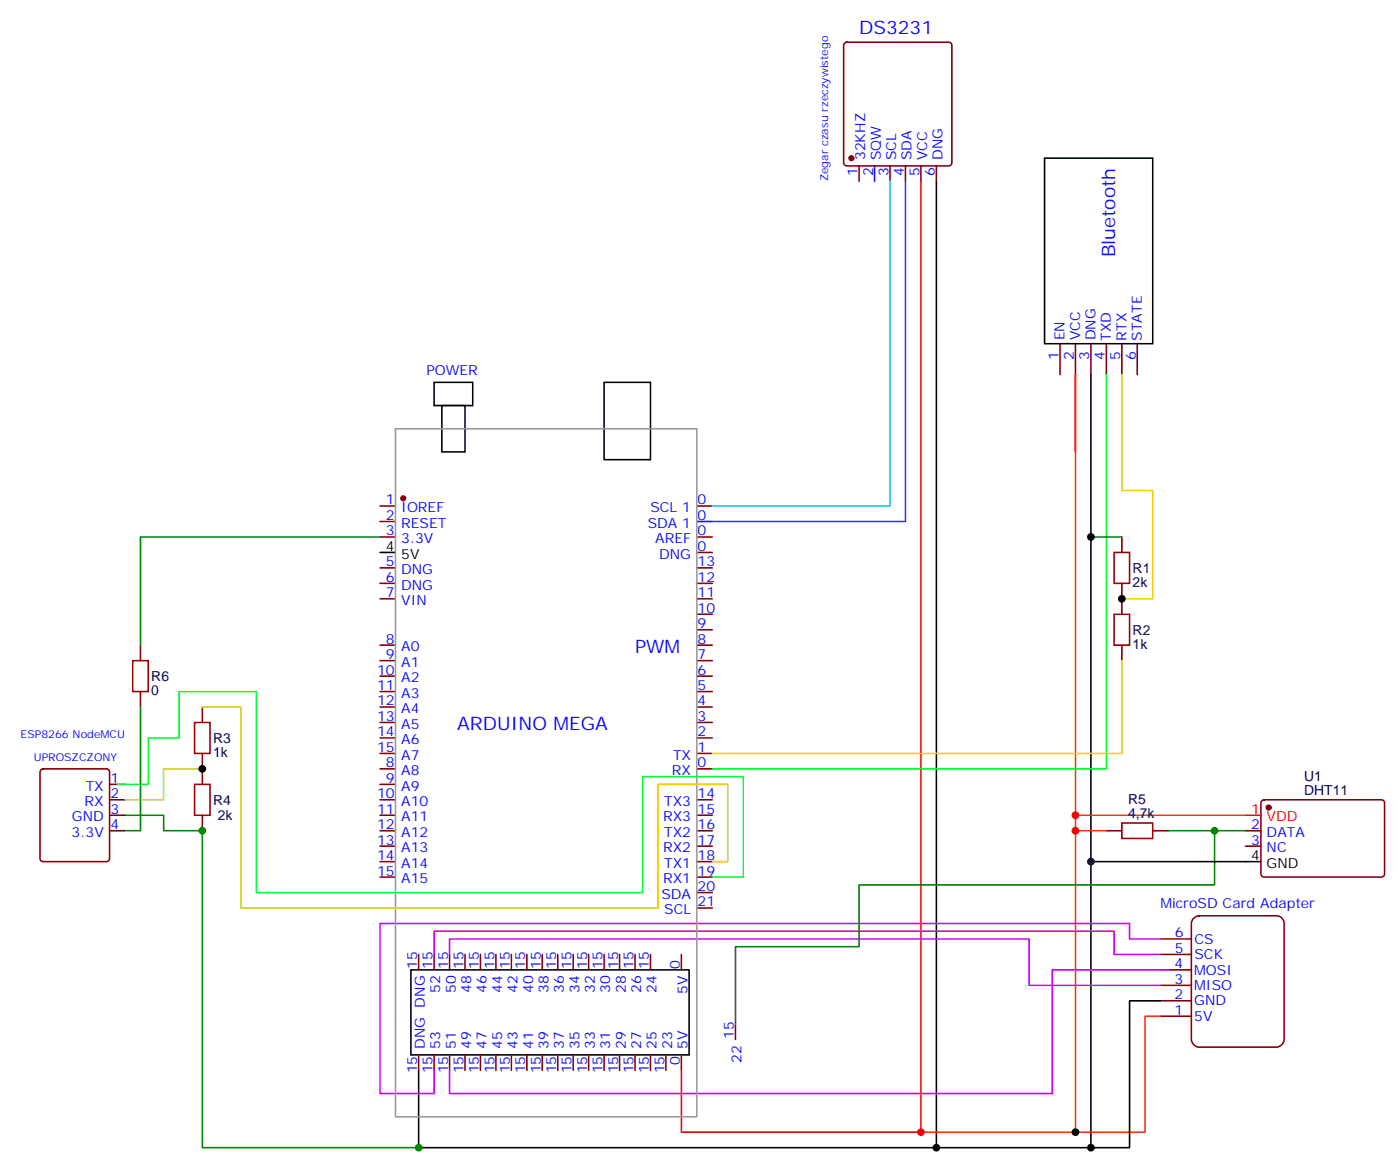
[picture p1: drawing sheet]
<svg xmlns="http://www.w3.org/2000/svg" width="320mm" height="266mm" viewBox="0 0 320 266" stroke-linecap="round" stroke-linejoin="round" font-family="sans-serif">
<g fill="none" stroke="#870000" stroke-width=".35">
<path d="M192.8 9.8l.5-.2h23.3a.71 .71 0 0 1 .7 .7v26.8a.76 .76 0 0 1-.7 .8h-23.3a.76 .76 0 0 1-.7-.8v-26.8zM196.1 37.9v3.5M203.2 37.9v3.5M206.7 37.9v3.5M210.2 37.9v3.5M213.7 37.9v3.5M242 78.4v7.1M245.5 78.4v7.1M249 78.4v7.1M252.6 78.4v7.1M256.1 78.4v7.1M259.6 78.4v7.1"/>
<path d="M86.7 115.5h3.6M86.7 119h3.6M159.1 115.5h3.5M86.7 122.5h3.6M86.7 129.6h3.6M86.7 133.1h3.6M86.7 136.6h3.6M159.1 122.5h3.5M159.1 126h3.5M159.1 129.6h3.5M159.1 133.1h3.5M159.1 136.6h3.5"/>
<path d="M256.1 122.5v3.5M256.1 133.1v7.1M32.1 147.2v3.5M32.1 157.8v3.5M86.7 147.2h3.6M86.7 150.7h3.6M86.7 154.3h3.6M86.7 157.8h3.6M159.1 140.2h3.5M159.1 143.7h3.5M159.1 147.2h3.5M159.1 150.7h3.5"/>
<path d="M159.1 154.3h3.5M159.1 157.8h3.5M256.1 147.2v3.5M9.4 175.6l.4-.2h14.5a.71 .71 0 0 1 .7 .7v19.8a.76 .76 0 0 1-.7 .7h-14.5a.76 .76 0 0 1-.7-.7v-19.8zM25 179h3.5M46.2 161.3v3.6M46.2 171.9v7.1M86.7 175.4h3.6M86.7 179h3.6M86.7 171.9h3.6M86.7 168.4h3.6M86.7 161.3h3.6"/>
<path d="M86.7 164.9h3.6M159.1 175.4h3.5M159.1 171.9h3.5M159.1 168.4h3.5M159.1 161.3h3.5M159.1 164.9h3.5M25 182.5h3.5M25 186h3.5M25 189.5h3.5M46.2 186v3.5M86.7 182.5h3.6M86.7 186h3.6"/>
<path d="M86.7 189.5h3.6M86.7 193.1h3.6M86.7 196.6h3.6M159.1 182.5h3.5M159.1 186h3.5M159.1 189.5h3.5M159.1 193.1h3.5M159.1 196.6h3.5M252.6 189.5h3.5M263.1 189.5h3.6M284.3 189.5h3.5M284.3 193.1h3.5"/>
<path d="M288.1 182.7l.4-.2h26.8a.71 .71 0 0 1 .8 .7v16.2a.76 .76 0 0 1-.8 .7h-26.8a.76 .76 0 0 1-.7-.7v-16.2zM86.7 200.1h3.6M95.6 217.8v3.5M99.1 217.8v3.5M102.6 217.8v3.5M106.2 217.8v3.5M109.7 217.8v3.5M113.2 217.8v3.5M116.7 217.8v3.5M120.3 217.8v3.5M123.8 217.8v3.5M127.3 217.8v3.5"/>
<path d="M130.8 217.8v3.5M134.4 217.8v3.5M137.9 217.8v3.5M141.4 217.8v3.5M145 217.8v3.5M148.5 217.8v3.5M155.5 217.8v3.5M159.1 200.1h3.5M159.1 203.7h3.5M159.1 207.2h3.5M264.9 214.2h7.1M264.9 217.8h7.1"/>
<path d="M272.5 209.5l1.2-.5h17.7a1.76 1.76 0 0 1 1.7 1.7v26.5a1.89 1.89 0 0 1-1.7 1.7h-17.7a1.89 1.89 0 0 1-1.7-1.7v-26.5v-.5zM167.9 233.6v3.6M264.9 221.3h7.1M264.9 224.8h7.1M264.9 228.4h7.1M264.9 231.9h7.1M95.6 240.7v3.5M99.1 240.7v3.5M102.6 240.7v3.5M106.2 240.7v3.5M109.7 240.7v3.5M113.2 240.7v3.5"/>
<path d="M116.7 240.7v3.5M120.3 240.7v3.5M123.8 240.7v3.5M127.3 240.7v3.5M130.8 240.7v3.5M134.4 240.7v3.5M137.9 240.7v3.5M141.4 240.7v3.5M145 240.7v3.5M148.5 240.7v3.5M152 240.7v3.5M155.5 240.7v3.5"/>
</g>
<path d="M238.4 36.1h24.7v42.3h-24.7zM213.7 41.4v220.5h-118.1v-17.7M99.1 87.2h8.8v5.3h-8.8zM100.9 92.5h5.3v10.6h-5.3zM137.9 87.2h10.6v17.7h-10.6zM249 85.5v176.4h-35.3M86.7 126h3.6M249 196.6h38.8M93.8 221.3h63.5v19.4h-63.5zM264.9 228.4h-7.1v33.5h-8.8" fill="none" stroke="#000" stroke-width=".35"/>
<path d="M199.6 37.9v3.5M159.1 119h3.5" fill="none" stroke="#00f" stroke-width=".35"/>
<g fill="#870000" stroke="#870000" stroke-width=".35">
<circle cx="92" cy="113.7" r=".53"/>
<circle cx="194.3" cy="36.1" r=".53"/>
<circle cx="289.6" cy="184.3" r=".53"/>
</g>
<path d="M203.2 41.4v74.1h-40.6" fill="none" stroke="#0cf" stroke-width=".35"/>
<path d="M206.7 41.4v77.6h-44.1" fill="none" stroke="#33f" stroke-width=".35"/>
<path d="M210.2 41.4v216.9h-54.7v-14.1M284.3 186h3.5" fill="none" stroke="#f00" stroke-width=".35"/>
<path d="M245.5 103.1v-17.6v172.8h-35.3M245.5 186h38.8M245.5 189.5h7.1M264.9 231.9h-3.5v26.4h-15.9" fill="none" stroke="#f30" stroke-width=".35"/>
<path d="M252.6 85.5v89.9h-90M26.8 179h7v-10.6h7.1v-10.6h17.6v45.9h88.2v-26.5h23v22.9h-7.1" fill="none" stroke="#0f3" stroke-width=".35"/>
<path d="M254.3 126h3.5v7.1h-3.5zM30.3 150.7h3.5v7.1h-3.5zM254.3 140.2h3.5v7h-3.5zM44.4 164.9h3.5v7h-3.5zM44.4 179h3.5v7h-3.5zM256.1 187.8h7v3.5h-7z" fill="none" stroke="#a10000" stroke-width=".35"/>
<path d="M256.1 85.5v26.4h7v24.7h-7M256.1 150.7v21.2h-93.5" fill="none" stroke="#fc0" stroke-width=".35"/>
<path d="M86.7 122.5h-54.6v24.7M249 122.5h7.1M32.1 161.3v28.2h-3.6M28.5 186h8.9v3.5h8.8v72.4h49.4M266.7 189.5h10.5M284.3 189.5h-7.1v12.4h-81.1v14.1h-28.2v17.6" fill="none" stroke="#008700" stroke-width=".35"/>
<path d="M99.1 217.8v-5.3h155.2v5.3h10.6M102.6 217.8v-3.6h132.3v10.6h30M264.9 214.2h-7.1v-3.5h-171.1v38.8h12.4v-5.3M266.7 221.3h-26.5v28.2h-137.6v-5.3" fill="none" stroke="#c0f" stroke-width=".35"/>
<path d="M90.3 97.8h68.8v157h-68.8z" fill="none" stroke="#999" stroke-width=".35"/>
<path d="M46.2 175.4h-8.8v7.1h-8.9" fill="none" stroke="#cf0" stroke-width=".35"/>
<path d="M46.2 161.3h8.8v45.9h95.2v-28.2h15.9v17.6h-3.5" fill="none" stroke="#cc0" stroke-width=".35"/>
<circle cx="210.2" cy="258.3" r=".88" fill="#c00"/>
<g fill="#000">
<circle cx="249" cy="122.5" r=".88"/>
<circle cx="256.1" cy="136.6" r=".88"/>
<circle cx="46.2" cy="175.4" r=".88"/>
<circle cx="245.5" cy="258.3" r=".88"/>
<circle cx="213.7" cy="261.9" r=".88"/>
<circle cx="249" cy="261.9" r=".88"/>
</g>
<circle cx="249" cy="196.6" r=".88" fill="#003"/>
<g fill="#c00">
<circle cx="245.5" cy="186" r=".88"/>
<circle cx="245.5" cy="189.5" r=".88"/>
</g>
<g fill="#090">
<circle cx="277.2" cy="189.5" r=".88"/>
<circle cx="95.6" cy="261.9" r=".88"/>
<circle cx="46.2" cy="189.5" r=".88"/>
</g>
<g font-size="4.2" fill="#00f">
<text x="196.1" y="7.9">DS3231</text>
<text x="254.6" y="58.7" transform="rotate(-90 254.6 58.7)">Bluetooth</text>
<text x="145" y="149">PWM</text>
<text x="104.4" y="166.6">ARDUINO MEGA</text>
</g>
<g font-size="3.2" fill="#00f">
<text x="195.8" y="40" transform="rotate(-90 195.8 40)">1</text>
<text x="197.5" y="36.5" transform="rotate(-90 197.5 36.5)">32KHZ</text>
<text x="199.3" y="40" transform="rotate(-90 199.3 40)">2</text>
<text x="201" y="36.5" transform="rotate(-90 201 36.5)">SQW</text>
<text x="202.8" y="40" transform="rotate(-90 202.8 40)">3</text>
<text x="204.6" y="36.5" transform="rotate(-90 204.6 36.5)">SCL</text>
<text x="206.3" y="40" transform="rotate(-90 206.3 40)">4</text>
<text x="208.1" y="36.5" transform="rotate(-90 208.1 36.5)">SDA</text>
<text x="209.9" y="40" transform="rotate(-90 209.9 40)">5</text>
<text x="211.6" y="36.5" transform="rotate(-90 211.6 36.5)">VCC</text>
<text x="213.4" y="40" transform="rotate(-90 213.4 40)">6</text>
<text x="215.2" y="36.5" transform="rotate(-90 215.2 36.5)">DNG</text>
<text x="243" y="77.7" transform="rotate(-90 243 77.7)">EN</text>
<text x="246.6" y="77.7" transform="rotate(-90 246.6 77.7)">VCC</text>
<text x="250.1" y="77.6" transform="rotate(-90 250.1 77.6)">DNG</text>
<text x="253.6" y="77.7" transform="rotate(-90 253.6 77.7)">TXD</text>
<text x="257.1" y="77.7" transform="rotate(-90 257.1 77.7)">RTX</text>
<text x="260.7" y="77.7" transform="rotate(-90 260.7 77.7)">STATE</text>
<text x="241.6" y="82.2" transform="rotate(-90 241.6 82.2)">1</text>
<text x="245.1" y="82.2" transform="rotate(-90 245.1 82.2)">2</text>
<text x="248.7" y="82.1" transform="rotate(-90 248.7 82.1)">3</text>
<text x="252.2" y="82.2" transform="rotate(-90 252.2 82.2)">4</text>
<text x="255.7" y="82.2" transform="rotate(-90 255.7 82.2)">5</text>
<text x="259.3" y="82.2" transform="rotate(-90 259.3 82.2)">6</text>
<text x="97.3" y="85.5">POWER</text>
<text x="88.1" y="118.6">2</text>
<text x="88.1" y="115.1">1</text>
<text x="91.6" y="116.9">IOREF</text>
<text x="148.5" y="116.9">SCL 1</text>
<text x="159.2" y="115.1">0</text>
<text x="159.2" y="118.6">0</text>
<text x="88.1" y="122.2">3</text>
<text x="91.6" y="123.9">3.3V</text>
<text x="91.6" y="120.4">RESET</text>
<text x="147.8" y="120.4">SDA 1</text>
<text x="149.6" y="123.9">AREF</text>
<text x="159.2" y="122.2">0</text>
<text x="159.2" y="125.7">0</text>
<text x="88.1" y="129.2">5</text>
<text x="91.6" y="131">DNG</text>
<text x="150.5" y="127.5">DNG</text>
<text x="159.2" y="129.2">13</text>
<text x="88.1" y="136.3">7</text>
<text x="88.1" y="132.8">6</text>
<text x="91.6" y="134.5">DNG</text>
<text x="159.2" y="132.8">12</text>
<text x="159.2" y="136.3">11</text>
<text x="91.6" y="138">VIN</text>
<text x="159.2" y="139.8">10</text>
<text x="159.2" y="143.3">9</text>
<text x="88.1" y="146.9">8</text>
<text x="91.6" y="148.6">A0</text>
<text x="159.2" y="146.9">8</text>
<text x="86.1" y="153.9">10</text>
<text x="88.1" y="150.4">9</text>
<text x="91.6" y="155.7">A2</text>
<text x="91.6" y="152.2">A1</text>
<text x="159.2" y="150.4">7</text>
<text x="159.2" y="153.9">6</text>
<text x="86.1" y="161">12</text>
<text x="86.1" y="157.4">11</text>
<text x="91.6" y="159.2">A3</text>
<text x="159.2" y="157.4">5</text>
<text x="159.2" y="161">4</text>
<text x="86.1" y="164.5">13</text>
<text x="91.6" y="166.3">A5</text>
<text x="91.6" y="162.7">A4</text>
<text x="159.2" y="164.5">3</text>
<text x="86.1" y="171.6">15</text>
<text x="86.1" y="168">14</text>
<text x="91.6" y="173.3">A7</text>
<text x="91.6" y="169.8">A6</text>
<text x="153.6" y="173.3">TX</text>
<text x="159.2" y="171.6">1</text>
<text x="159.2" y="168">2</text>
<text x="25.2" y="178.6">1</text>
<text x="88.1" y="175.1">8</text>
<text x="88.1" y="178.6">9</text>
<text x="91.6" y="176.8">A8</text>
<text x="153.4" y="176.8">RX</text>
<text x="159.2" y="175.1">0</text>
<text x="19.3" y="183.9">RX</text>
<text x="19.6" y="180.4">TX</text>
<text x="25.2" y="185.7">3</text>
<text x="25.2" y="182.1">2</text>
<text x="86.1" y="182.1">10</text>
<text x="86.1" y="185.7">11</text>
<text x="91.6" y="180.4">A9</text>
<text x="91.6" y="183.9">A10</text>
<text x="151.6" y="183.9">TX3</text>
<text x="159.2" y="185.7">15</text>
<text x="159.2" y="182.1">14</text>
<text x="16.4" y="191">3.3V</text>
<text x="16.4" y="187.4">GND</text>
<text x="25.2" y="189.2">4</text>
<text x="86.1" y="189.2">12</text>
<text x="91.6" y="187.4">A11</text>
<text x="91.6" y="191">A12</text>
<text x="151.4" y="187.4">RX3</text>
<text x="151.6" y="191">TX2</text>
<text x="159.2" y="189.2">16</text>
<text x="285.6" y="189.2">2</text>
<text x="289.1" y="191">DATA</text>
<text x="86.1" y="192.7">13</text>
<text x="86.1" y="196.3">14</text>
<text x="91.6" y="194.5">A13</text>
<text x="151.4" y="194.5">RX2</text>
<text x="159.2" y="192.7">17</text>
<text x="159.2" y="196.3">18</text>
<text x="285.6" y="192.7">3</text>
<text x="289.1" y="194.5">NC</text>
<text x="86.1" y="199.8">15</text>
<text x="91.6" y="198">A14</text>
<text x="91.6" y="201.5">A15</text>
<text x="151.4" y="201.5">RX1</text>
<text x="151.6" y="198">TX1</text>
<text x="159.2" y="199.8">19</text>
<text x="159.2" y="203.3">20</text>
<text x="151" y="205.1">SDA</text>
<text x="151.6" y="208.6">SCL</text>
<text x="159.2" y="206.8">21</text>
<text x="264.9" y="207.2">MicroSD Card Adapter</text>
<text x="268.2" y="213.9">6</text>
<text x="272.7" y="215.3">CS</text>
<text x="95.2" y="221.1" transform="rotate(-90 95.2 221.1)">15</text>
<text x="98.7" y="221.1" transform="rotate(-90 98.7 221.1)">15</text>
<text x="102.3" y="221.1" transform="rotate(-90 102.3 221.1)">15</text>
<text x="105.8" y="221.1" transform="rotate(-90 105.8 221.1)">15</text>
<text x="109.3" y="221.1" transform="rotate(-90 109.3 221.1)">15</text>
<text x="112.9" y="221.1" transform="rotate(-90 112.9 221.1)">15</text>
<text x="116.4" y="221.1" transform="rotate(-90 116.4 221.1)">15</text>
<text x="119.9" y="221.1" transform="rotate(-90 119.9 221.1)">15</text>
<text x="123.4" y="221.1" transform="rotate(-90 123.4 221.1)">15</text>
<text x="127" y="221.1" transform="rotate(-90 127 221.1)">15</text>
<text x="130.5" y="221.1" transform="rotate(-90 130.5 221.1)">15</text>
<text x="134" y="221.1" transform="rotate(-90 134 221.1)">15</text>
<text x="137.5" y="221.1" transform="rotate(-90 137.5 221.1)">15</text>
<text x="141.1" y="221.1" transform="rotate(-90 141.1 221.1)">15</text>
<text x="144.6" y="221.1" transform="rotate(-90 144.6 221.1)">15</text>
<text x="148.1" y="221.1" transform="rotate(-90 148.1 221.1)">15</text>
<text x="155.2" y="221.1" transform="rotate(-90 155.2 221.1)">0</text>
<text x="268.1" y="221">4</text>
<text x="268.2" y="217.4">5</text>
<text x="272.7" y="218.8">SCK</text>
<text x="100.5" y="226.6" transform="rotate(-90 100.5 226.6)">52</text>
<text x="104" y="226.6" transform="rotate(-90 104 226.6)">50</text>
<text x="107.6" y="226.6" transform="rotate(-90 107.6 226.6)">48</text>
<text x="111.1" y="226.6" transform="rotate(-90 111.1 226.6)">46</text>
<text x="114.6" y="226.6" transform="rotate(-90 114.6 226.6)">44</text>
<text x="118.1" y="226.6" transform="rotate(-90 118.1 226.6)">42</text>
<text x="121.7" y="226.6" transform="rotate(-90 121.7 226.6)">40</text>
<text x="125.2" y="226.6" transform="rotate(-90 125.2 226.6)">38</text>
<text x="128.7" y="226.6" transform="rotate(-90 128.7 226.6)">36</text>
<text x="132.3" y="226.6" transform="rotate(-90 132.3 226.6)">34</text>
<text x="135.8" y="226.6" transform="rotate(-90 135.8 226.6)">32</text>
<text x="139.3" y="226.6" transform="rotate(-90 139.3 226.6)">30</text>
<text x="142.8" y="226.6" transform="rotate(-90 142.8 226.6)">28</text>
<text x="146.4" y="226.6" transform="rotate(-90 146.4 226.6)">26</text>
<text x="149.9" y="226.6" transform="rotate(-90 149.9 226.6)">24</text>
<text x="157" y="226.8" transform="rotate(-90 157 226.8)">5V</text>
<text x="268.1" y="224.5">3</text>
<text x="272.6" y="222.4">MOSI</text>
<text x="272.6" y="225.9">MISO</text>
<text x="97" y="229.9" transform="rotate(-90 97 229.9)">DNG</text>
<text x="268.1" y="228">2</text>
<text x="268.1" y="231.5">1</text>
<text x="272.6" y="229.4">GND</text>
<text x="272.6" y="233">5V</text>
<text x="97" y="239.4" transform="rotate(-90 97 239.4)">DNG</text>
<text x="100.5" y="239.4" transform="rotate(-90 100.5 239.4)">53</text>
<text x="104" y="239.4" transform="rotate(-90 104 239.4)">51</text>
<text x="107.6" y="239.4" transform="rotate(-90 107.6 239.4)">49</text>
<text x="111.1" y="239.4" transform="rotate(-90 111.1 239.4)">47</text>
<text x="114.6" y="239.4" transform="rotate(-90 114.6 239.4)">45</text>
<text x="118.1" y="239.4" transform="rotate(-90 118.1 239.4)">43</text>
<text x="121.7" y="239.4" transform="rotate(-90 121.7 239.4)">41</text>
<text x="125.2" y="239.4" transform="rotate(-90 125.2 239.4)">39</text>
<text x="128.7" y="239.4" transform="rotate(-90 128.7 239.4)">37</text>
<text x="132.3" y="239.4" transform="rotate(-90 132.3 239.4)">35</text>
<text x="135.8" y="239.4" transform="rotate(-90 135.8 239.4)">33</text>
<text x="139.3" y="239.4" transform="rotate(-90 139.3 239.4)">31</text>
<text x="142.8" y="239.4" transform="rotate(-90 142.8 239.4)">29</text>
<text x="146.4" y="239.4" transform="rotate(-90 146.4 239.4)">27</text>
<text x="149.9" y="239.4" transform="rotate(-90 149.9 239.4)">25</text>
<text x="153.4" y="239.4" transform="rotate(-90 153.4 239.4)">23</text>
<text x="157" y="239.4" transform="rotate(-90 157 239.4)">5V</text>
<text x="167.5" y="237" transform="rotate(-90 167.5 237)">15</text>
<text x="95.2" y="244.9" transform="rotate(-90 95.2 244.9)">15</text>
<text x="98.7" y="244.9" transform="rotate(-90 98.7 244.9)">15</text>
<text x="102.3" y="244.9" transform="rotate(-90 102.3 244.9)">15</text>
<text x="105.8" y="244.9" transform="rotate(-90 105.8 244.9)">15</text>
<text x="109.3" y="244.9" transform="rotate(-90 109.3 244.9)">15</text>
<text x="112.9" y="244.9" transform="rotate(-90 112.9 244.9)">15</text>
<text x="116.4" y="244.9" transform="rotate(-90 116.4 244.9)">15</text>
<text x="119.9" y="244.9" transform="rotate(-90 119.9 244.9)">15</text>
<text x="123.4" y="244.9" transform="rotate(-90 123.4 244.9)">15</text>
<text x="127" y="244.9" transform="rotate(-90 127 244.9)">15</text>
<text x="130.5" y="244.9" transform="rotate(-90 130.5 244.9)">15</text>
<text x="134" y="244.9" transform="rotate(-90 134 244.9)">15</text>
<text x="137.5" y="244.9" transform="rotate(-90 137.5 244.9)">15</text>
<text x="141.1" y="244.9" transform="rotate(-90 141.1 244.9)">15</text>
<text x="144.6" y="244.9" transform="rotate(-90 144.6 244.9)">15</text>
<text x="148.1" y="244.9" transform="rotate(-90 148.1 244.9)">15</text>
<text x="151.7" y="244.9" transform="rotate(-90 151.7 244.9)">15</text>
<text x="155.2" y="242.9" transform="rotate(-90 155.2 242.9)">0</text>
<text x="169.3" y="242.5" transform="rotate(-90 169.3 242.5)">22</text>
</g>
<g font-size="3.2">
<text x="88.1" y="125.7">4</text>
<text x="91.6" y="127.5">5V</text>
<text x="285.6" y="196.3">4</text>
<text x="289.1" y="198">GND</text>
</g>
<g font-size="3.2" fill="#000080">
<text x="258.6" y="130.7">R1</text>
<text x="258.6" y="133.9">2k</text>
<text x="258.6" y="148">1k</text>
<text x="258.6" y="144.8">R2</text>
<text x="34.5" y="155.4">R6</text>
<text x="34.5" y="158.6">0</text>
<text x="48.6" y="172.7">1k</text>
<text x="48.6" y="169.5">R3</text>
<text x="297.7" y="178.1">U1</text>
<text x="48.6" y="183.6">R4</text>
<text x="257.5" y="183.5">R5</text>
<text x="297.7" y="181.3">DHT11</text>
<text x="49.7" y="187.1">2k</text>
<text x="257.5" y="186.7">4,7k</text>
</g>
<g font-size="3.2" fill="#f00">
<text x="285.6" y="185.7">1</text>
<text x="289.1" y="187.4">VDD</text>
</g>
<g font-size="2.5" fill="#00f">
<text x="189.1" y="41.4" transform="rotate(-90 189.1 41.4)">Zegar czasu rzeczywistego</text>
<text x="4.7" y="168.4">ESP8266 NodeMCU</text>
<text x="7.7" y="173.7">UPROSZCZONY</text>
</g>
</svg>
